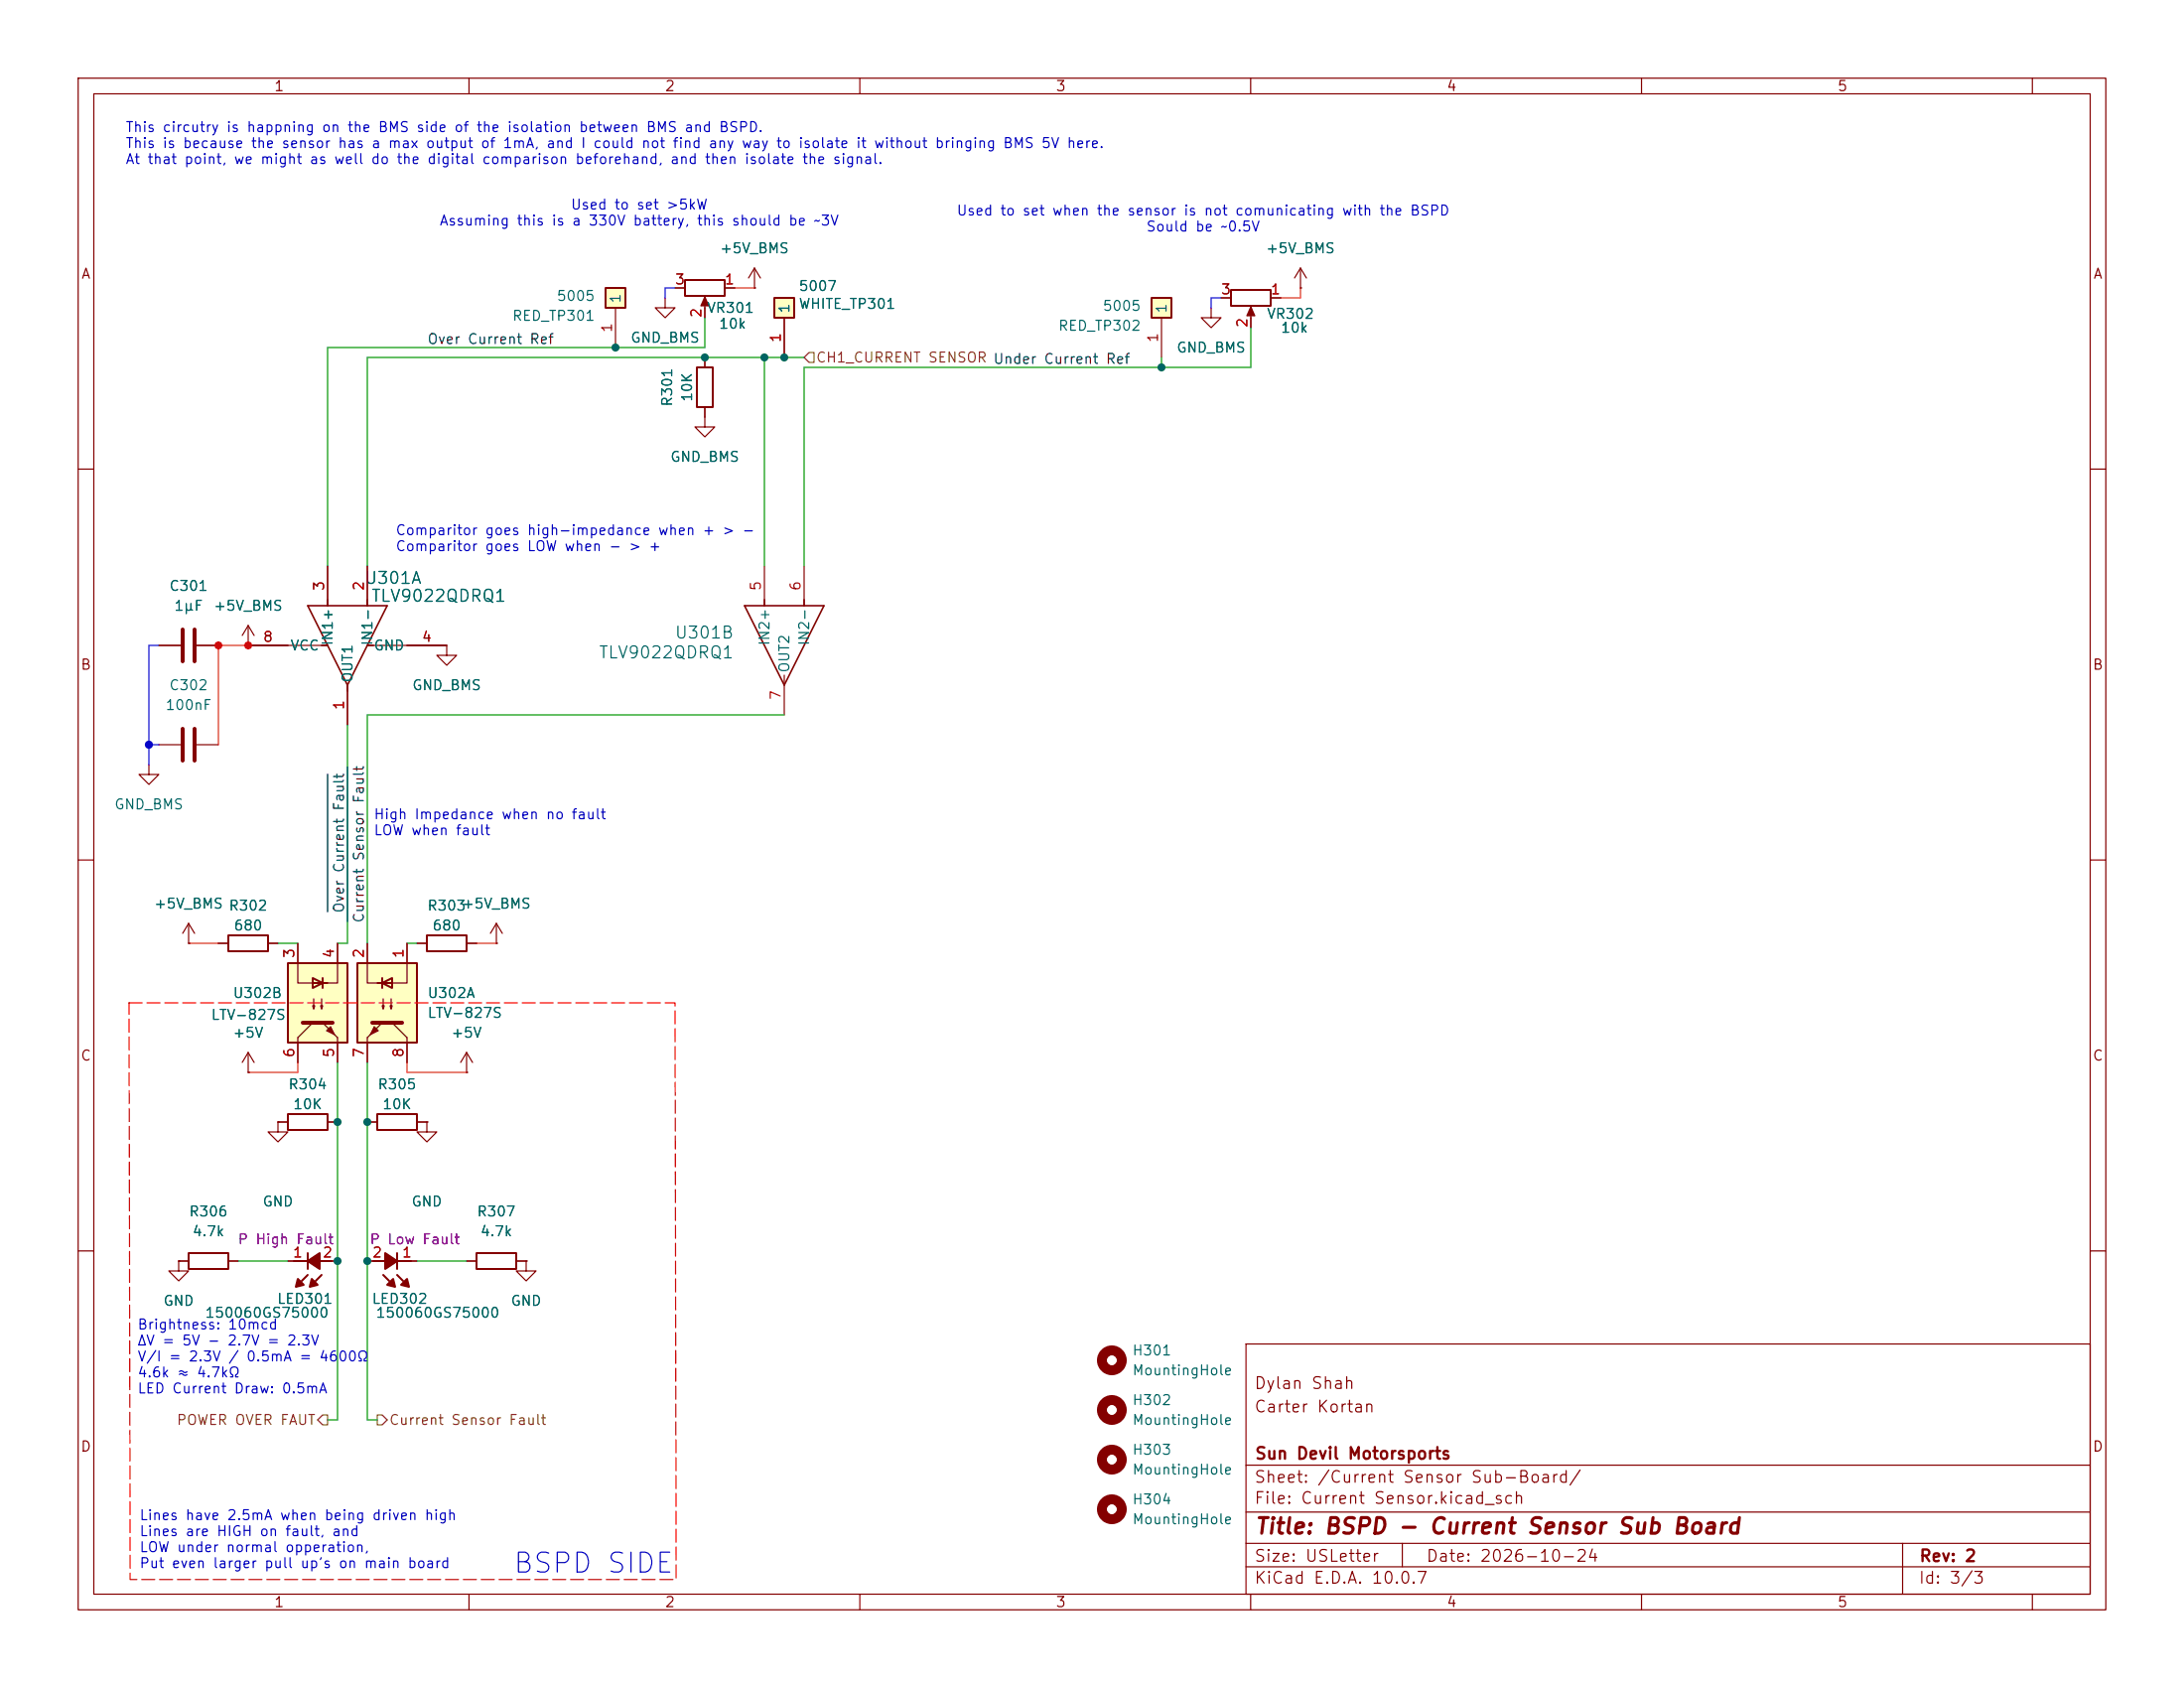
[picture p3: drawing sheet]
<svg xmlns="http://www.w3.org/2000/svg" width="279mm" height="216mm" viewBox="0 0 279 216" stroke-linecap="round" stroke-linejoin="round" font-family="sans-serif">
<g fill="none" stroke="#840000" stroke-width=".15">
<path d="M10 10h259.4v195.9h-259.4zM12 12h255.4v191.9h-255.4zM60 10v2M110 10v2M160 10v2M210 10v2M260 10v2M85.1 38.1v1.3h1.3l-1.3 1.2-1.3-1.2h1.3M10 60h2M267.4 60h2M19 97.8v1.3h-1.2l1.2 1.2 1.3-1.2h-1.3M57.1 82.6v1.2h-1.2l1.2 1.3 1.3-1.3h-1.3"/>
<path d="M10 110h2M63.5 118.1l-.8 1.3M63.5 118.1l.8 1.3M63.5 118.1v2.6M267.4 110h2M53.3 120.7h1.3M59.7 120.7h1.3M63.5 120.7h.1M10 160h2M22.9 161.3v1.3h-1.3l1.3 1.2 1.2-1.2h-1.2M22.9 161.3h.1M67.3 161.3v1.3h1.3l-1.3 1.2-1.3-1.2h1.3"/>
<path d="M67.3 161.3h.1M159.4 171.9h108v32h-108zM267.4 160h2M159.4 197.4h108M159.4 193.4h108M159.4 187.4h108M179.4 197.4v3M243.4 197.4v6.5M60 203.9v2M110 203.9v2M159.4 200.4h108M160 203.9v2"/>
<path d="M210 203.9v2M260 203.9v2"/>
</g>
<path d="M54.6 119.6h5.1v2.1h-5.1z" fill="none" stroke="#840000" stroke-width=".25"/>
<path d="M45.7 123.2h7.6v10.2h-7.6z" fill="#ffffc2"/>
<g fill="none" stroke="#840000" stroke-width=".25">
<path d="M29.2 119.6h5.1v2.1h-5.1zM45.7 123.2h7.6v10.2h-7.6zM48.9 125.7l1.3-.6v1.3zM48.9 125.1v1.3M24.1 160.3h5.1v2h-5.1zM37.6 161.3h4.8M39.4 163.1l-.8 .7M39.4 160.3v2M41.1 163.1l-.7 .7M47.8 161.3h4.8M49 163.1l.8 .7M50.8 163.1l.8 .7"/>
<path d="M50.8 160.3v2M61 160.3h5v2h-5z"/>
</g>
<g fill="none" stroke="#840000" stroke-width=".15">
<path d="M20.3 95.3h2.8M25.1 95.3h2.8M24.1 118.1l-.7 1.3M24.1 118.1l.8 1.3M24.1 118.1v2.6M24.1 120.7h.1M27.9 120.7h1.3M34.3 120.7h1.3M47 120.7v5h1.9M47 132.7v3.2M49 127.8v1.2l-.1-.3h.2l-.1 .3M50 127.8v1.2l-.1-.3h.3l-.2 .3"/>
<path d="M50.2 130.8l1.9 1.9v3.2M52.1 120.7v5h-3.8h1.9M22.9 161.3h1.2M29.2 161.3h1.3M36.8 161.3h2.6M40.6 161.3h2.6M47 161.3h2.5M50.8 161.3h2.5M59.7 161.3h1.3M66 161.3h1.3"/>
</g>
<path d="M23.4 93.2v4.1M24.9 93.2v4.1M47.6 130.8h3.8" fill="none" stroke="#840000" stroke-width=".51"/>
<g fill="#840000" stroke="#840000" stroke-width=".15">
<path d="M47.9 131.3l.5 .5-1 .5z"/>
<path d="M48.9 130.8l-1.9 1.9z"/>
</g>
<g fill="#840000" stroke="#840000" stroke-width=".25">
<path d="M38.1 163.6l.8 .7-1.1 .3z"/>
<path d="M39.4 161.3l1.5-1v2z"/>
<path d="M39.9 163.6l.7 .7-1 .3z"/>
<path d="M51.3 164.3l.8-.7 .2 1z"/>
<path d="M49.3 160.3l1.5 1-1.5 1z"/>
<path d="M49.5 164.3l.8-.7 .2 1z"/>
</g>
<path d="M36.8 123.2h7.6v10.2h-7.6z" fill="#ffffc2"/>
<path d="M36.8 123.2h7.6v10.2h-7.6zM40 125.1l1.3 .6-1.3 .7zM41.3 125.1v1.3" fill="none" stroke="#840000" stroke-width=".25"/>
<path d="M38.1 120.7v5h3.8h-1.9M40 130.8l-1.9 1.9v3.2M40.1 127.8v1.2l.2-.3h-.3l.1 .3M41.1 127.8v1.2l.2-.3h-.3l.1 .3M43.2 120.7v5h-1.9M43.2 132.7v3.2" fill="none" stroke="#840000" stroke-width=".15"/>
<path d="M38.7 130.8h3.8" fill="none" stroke="#840000" stroke-width=".51"/>
<g fill="#840000" stroke="#840000" stroke-width=".15">
<path d="M41.8 131.8l.5-.5 .5 1z"/>
<path d="M41.3 130.8l1.9 1.9z"/>
</g>
<path d="M99.1 38.1h2.5v2.5h-2.5z" fill="#ffffc2"/>
<path d="M99.1 38.1h2.5v2.5h-2.5z" fill="none" stroke="#840000" stroke-width=".25"/>
<path d="M96.5 36.8h.1M96.5 34.3l-.7 1.3M96.5 34.3l.8 1.3M96.5 34.3v2.5M166.4 36.8h.1M166.4 34.3l-.8 1.3M166.4 34.3l.7 1.3M166.4 34.3v2.5M100.3 40.6v5.1" fill="none" stroke="#840000" stroke-width=".15"/>
<path d="M147.3 38.1h2.6v2.5h-2.6z" fill="#ffffc2"/>
<path d="M87.6 35.8h5.1v2h-5.1zM147.3 38.1h2.6v2.5h-2.6zM157.5 37.1h5.1v2h-5.1zM89.2 47h2v5.1h-2zM36.8 142.5h5.1v2h-5.1zM48.3 142.5h5v2h-5z" fill="none" stroke="#840000" stroke-width=".25"/>
<g fill="none" stroke="#840000" stroke-width=".15">
<path d="M86.4 36.8h1.2M90.2 38.4v2.2M92.7 36.8h1.3M154.9 39.4v1.2h1.3l-1.3 1.3-1.2-1.3h1.2M156.2 38.1h1.3M160 39.6v2.3M162.6 38.1h1.2M90.2 52.1v2.5h-1.3l1.3 1.3 1.2-1.3h-1.2M90.2 45.7v1.3M148.6 40.6v5.1M41.9 72.4v5.1M47 72.4v5.1"/>
<path d="M20.3 82.6h2.8M25.1 82.6h2.8M31.7 82.6h.1M31.7 80v2.6M31.7 80l.8 1.3M31.7 80l-.7 1.3M31.7 82.6h10.2M44.4 87.6v5.1M47 82.6h10.1M31.7 137.2h.1M31.7 134.6l-.7 1.3M31.7 134.6l.8 1.3"/>
<path d="M31.7 134.6v2.6M59.7 137.2h.1M59.7 134.6l-.8 1.3M59.7 134.6l.8 1.3M59.7 134.6v2.6M35.6 143.5v1.3h1.2l-1.2 1.3-1.3-1.3h1.3M35.6 143.5h.1M35.6 143.5h1.2M41.9 143.5h1.3M47 143.5h1.3M53.3 143.5h1.3M54.6 143.5v1.3h1.3l-1.3 1.3-1.3-1.3h1.3"/>
<path d="M54.6 143.5h.1"/>
</g>
<g fill="#840000" stroke="#840000" stroke-width=".15">
<path d="M160 39.2l.5 1.2h-1z"/>
<path d="M90.2 38l.5 1.1h-1z"/>
</g>
<g fill="none" stroke="#840000" stroke-width="1.3">
<circle cx="142.2" cy="174" r="1.27"/>
<circle cx="142.2" cy="193" r="1.27"/>
<circle cx="142.2" cy="186.7" r="1.27"/>
</g>
<path d="M39.4 77.5h10.1l-5.1 10.1zM41.9 76.7v.8M47 76.7v.8M41.1 82.6h.8M44.4 87.6v.8M47 82.6h.8" fill="none" stroke="#840000" stroke-width=".2"/>
<path d="M23.4 80.5v4.1M24.9 80.5v4.1" fill="none" stroke="#840000" stroke-width=".51"/>
<path d="M77.5 36.8h2.5v2.6h-2.5z" fill="#ffffc2"/>
<path d="M77.5 36.8h2.5v2.6h-2.5z" fill="none" stroke="#840000" stroke-width=".25"/>
<g fill="none" stroke="#840000" stroke-width=".15">
<path d="M78.7 39.4v5.1M86.4 36.8h1.2M90.2 39.4v1.2M92.7 36.8h1.3M96.5 36.8h.1M156.2 38.1h1.3M162.6 38.1h1.2M166.4 36.8h.1M90.2 45.7v1.3M90.2 52.1v1.2M100.3 40.6v5.1M160 40.6v1.3"/>
<path d="M41.9 72.4v5.1M47 72.4v5.1M97.8 72.4v5.1M102.9 72.4v5.1M20.3 82.6h2.8M25.1 82.6h2.8M31.7 82.6h.1M31.7 82.6h5.1M44.4 87.6v5.1M52.1 82.6h5M100.3 86.4v5M24.1 120.7h.1"/>
<path d="M27.9 120.7h1.3M31.7 137.2h.1M34.3 120.7h1.3M38.1 120.7v2.5M38.1 133.4v2.5M43.2 120.7v2.5M43.2 133.4v2.5M47 120.7v2.5M47 133.4v2.5M52.1 120.7v2.5M52.1 133.4v2.5M53.3 120.7h1.3"/>
<path d="M59.7 137.2h.1M59.7 120.7h1.3M63.5 120.7h.1M35.6 143.5h.1M35.6 143.5h1.2M41.9 143.5h1.3M47 143.5h1.3M53.3 143.5h1.3M54.6 143.5h.1M22.9 161.3h.1M22.9 161.3h1.2M29.2 161.3h1.3"/>
<path d="M36.8 161.3h2.6M40.6 161.3h2.6M47 161.3h2.5M50.8 161.3h2.5M59.7 161.3h1.3M66 161.3h1.3M67.3 161.3h.1"/>
</g>
<path d="M95.2 77.5h10.2l-5.1 10.1zM97.8 76.7v.8M102.9 76.7v.8" fill="none" stroke="#840000" stroke-width=".2"/>
<circle cx="142.2" cy="180.3" r="1.27" fill="none" stroke="#840000" stroke-width="1.3"/>
<path d="M16.5 128.3h69.9l.1 73.7h-69.8l-.2-73.7" fill="none" stroke="#f00" stroke-width=".15" stroke-dasharray="1.7 .6"/>
<path d="M103.5 45.1h.6v1.3h-.6l-.6-.7zM41.3 181h.6v1.2h-.6l-.7-.6zM48.3 181h.6l.6 .6-.6 .6h-.6z" fill="none" stroke="#725600" stroke-width=".15"/>
<path d="M41.9 99v17.6M44.4 98.1v19.8" fill="none" stroke="#0f0f0f" stroke-width=".15"/>
<path d="M94 36.8h2.5M166.4 36.8v1.3h-2.6M31.7 82.6h-3.8v12.7M24.1 120.7h3.8M38.1 135.9v1.3h-6.4M52.1 135.9v1.3h7.6M61 120.7h2.5" fill="none" stroke="#ff3200" stroke-width=".15"/>
<g fill="none" stroke="#009600" stroke-width=".15">
<path d="M90.2 40.6v3.9h-48.3v27.9M97.8 45.7v26.7M102.9 45.7h-55.9v26.7M148.6 45.7v1.3M160 41.9v5.1h-57.1v25.4M44.4 92.7v28h-1.2M100.3 91.4h-53.3v29.3M35.6 120.7h2.5M43.2 135.9v45.7h-1.3M47 135.9v45.7h1.3M52.1 120.7h1.2M30.5 161.3h6.3"/>
<path d="M53.3 161.3h6.4"/>
</g>
<path d="M86.4 36.8h-1.3v1.3M156.2 38.1h-1.3v1.3M19 95.3h1.3M20.3 82.6h-1.3v15.2" fill="none" stroke="#00f" stroke-width=".15"/>
<g fill="#ff3200" stroke="#ff3200" stroke-width=".13">
<circle cx="27.9" cy="82.6" r=".46"/>
<circle cx="31.7" cy="82.6" r=".46"/>
</g>
<g fill="#009600" stroke="#009600" stroke-width=".13">
<circle cx="78.7" cy="44.5" r=".46"/>
<circle cx="90.2" cy="45.7" r=".46"/>
<circle cx="97.8" cy="45.7" r=".46"/>
<circle cx="100.3" cy="45.7" r=".46"/>
<circle cx="148.6" cy="47" r=".46"/>
<circle cx="43.2" cy="161.3" r=".46"/>
<circle cx="47" cy="161.3" r=".46"/>
<circle cx="43.2" cy="143.5" r=".46"/>
<circle cx="47" cy="143.5" r=".46"/>
</g>
<circle cx="19" cy="95.3" r=".46" fill="#00f" stroke="#00f" stroke-width=".13"/>
<text font-size="2.5" fill="#0000c2" x="65.5" y="201.8">BSPD SIDE</text>
<text font-size="2" fill="#840000" x="160.4" y="196.7">Title: BSPD - Current Sensor Sub Board</text>
<g font-size="1.5" fill="#006464">
<text x="46.5" y="75.1">U301A</text>
<text x="47.4" y="77.4">TLV9022QDRQ1</text>
<text x="86.2" y="82.1">U301B</text>
<text x="76.5" y="84.6">TLV9022QDRQ1</text>
</g>
<g font-size="1.5" fill="#840000">
<text x="160.4" y="178">Dylan Shah</text>
<text x="160.4" y="181">Carter Kortan</text>
<text x="160.4" y="190">Sheet: /Current Sensor Sub-Board/</text>
<text x="160.4" y="187">Sun Devil Motorsports</text>
<text x="160.4" y="192.7">File: Current Sensor.kicad_sch</text>
<text x="160.4" y="202.9">KiCad E.D.A. 10.0.7</text>
<text x="160.4" y="200.1">Size: USLetter</text>
<text x="182.4" y="200.1">Date: 2026-10-24</text>
<text x="245.4" y="202.9">Id: 3/3</text>
<text x="245.4" y="200.1">Rev: 2</text>
</g>
<g font-size="1.3" fill="#840000">
<text x="35" y="12">1</text>
<text x="85" y="12">2</text>
<text x="135" y="12">3</text>
<text x="185" y="12">4</text>
<text x="235" y="12">5</text>
<text x="10.3" y="36">A</text>
<text x="267.7" y="36">A</text>
<text x="10.2" y="86">B</text>
<text x="267.6" y="86">B</text>
<text x="10.2" y="136">C</text>
<text x="267.6" y="136">C</text>
<text x="10.2" y="186">D</text>
<text x="267.6" y="186">D</text>
<text x="35" y="205.9">1</text>
<text x="85" y="205.9">2</text>
<text x="135" y="205.9">3</text>
<text x="185" y="205.9">4</text>
<text x="235" y="205.9">5</text>
</g>
<g font-size="1.3" fill="#0000c2">
<text x="16" y="17.2">This circutry is happning on the BMS side of the isolation between BMS and BSPD.</text>
<text x="16" y="19.3">This is because the sensor has a max output of 1mA, and I could not find any way to isolate it without bringing BMS 5V here.</text>
<text x="16" y="21.3">At that point, we might as well do the digital comparison beforehand, and then isolate the signal.</text>
<text x="56.1" y="29.2">Assuming this is a 330V battery, this should be ~3V</text>
<text x="72.9" y="27.1">Used to set &gt;5kW</text>
<text x="122.3" y="27.9">Used to set when the sensor is not comunicating with the BSPD</text>
<text x="146.5" y="29.9">Sould be ~0.5V</text>
<text x="50.5" y="68.8">Comparitor goes high-impedance when + &gt; -</text>
<text x="50.5" y="70.8">Comparitor goes LOW when - &gt; +</text>
<text x="47.7" y="105.1">High Impedance when no fault</text>
<text x="47.7" y="107.1">LOW when fault</text>
<text x="17.5" y="170.4">Brightness: 10mcd</text>
<text x="17.5" y="172.4">ΔV = 5V - 2.7V = 2.3V</text>
<text x="17.5" y="174.4">V/I = 2.3V / 0.5mA = 4600Ω</text>
<text x="17.5" y="176.5">4.6k ≈ 4.7kΩ</text>
<text x="17.5" y="178.5">LED Current Draw: 0.5mA</text>
<text x="17.8" y="194.8">Lines have 2.5mA when being driven high</text>
<text x="17.8" y="196.8">Lines are HIGH on fault, and</text>
<text x="17.8" y="198.8">LOW under normal opperation,</text>
<text x="17.8" y="200.9">Put even larger pull up's on main board</text>
</g>
<g font-size="1.3" fill="#006464">
<text x="92" y="32.7">+5V_BMS</text>
<text x="161.9" y="32.7">+5V_BMS</text>
<text x="65.4" y="41.3">RED_TP301</text>
<text x="71.1" y="38.8">5005</text>
<text x="79.7" y="38.9" transform="rotate(-90 79.7 38.9)">1</text>
<text x="90.4" y="40.3">VR301</text>
<text x="101.3" y="40.2" transform="rotate(-90 101.3 40.2)">1</text>
<text x="102.1" y="39.8">WHITE_TP301</text>
<text x="102.1" y="37.5">5007</text>
<text x="141" y="40.1">5005</text>
<text x="149.6" y="40.2" transform="rotate(-90 149.6 40.2)">1</text>
<text x="162" y="41.1">VR302</text>
<text x="80.6" y="44.1">GND_BMS</text>
<text x="91.9" y="42.4">10k</text>
<text x="135.3" y="42.6">RED_TP302</text>
<text x="150.4" y="45.4">GND_BMS</text>
<text x="163.8" y="42.9">10k</text>
<text x="86.3" y="52.1" transform="rotate(-90 86.3 52.1)">R301</text>
<text x="88.8" y="51.5" transform="rotate(-90 88.8 51.5)">10K</text>
<text x="85.7" y="59.4">GND_BMS</text>
<text x="21.6" y="75.9">C301</text>
<text x="22.2" y="78.4">1µF</text>
<text x="27.2" y="78.4">+5V_BMS</text>
<text x="37.1" y="83.5">VCC</text>
<text x="42.9" y="82.7" transform="rotate(-90 42.9 82.7)">IN1+</text>
<text x="47.7" y="83.5">GND</text>
<text x="48" y="82.7" transform="rotate(-90 48 82.7)">IN1-</text>
<text x="98.8" y="82.7" transform="rotate(-90 98.8 82.7)">IN2+</text>
<text x="103.8" y="82.7" transform="rotate(-90 103.8 82.7)">IN2-</text>
<text x="21.6" y="88.6">C302</text>
<text x="45.4" y="87.4" transform="rotate(-90 45.4 87.4)">OUT1</text>
<text x="52.6" y="88.6">GND_BMS</text>
<text x="101.3" y="86.1" transform="rotate(-90 101.3 86.1)">OUT2</text>
<text x="21.1" y="91.1">100nF</text>
<text x="14.5" y="103.8">GND_BMS</text>
<text x="19.6" y="116.5">+5V_BMS R302</text>
<text x="29.8" y="119.3">680</text>
<text x="54.6" y="116.8">R303</text>
<text x="55.2" y="119.3">680</text>
<text x="59" y="116.5">+5V_BMS</text>
<text x="26.9" y="130.8">LTV-827S</text>
<text x="29.7" y="128">U302B</text>
<text x="54.6" y="128">U302A</text>
<text x="54.6" y="130.5">LTV-827S</text>
<text x="29.7" y="133">+5V</text>
<text x="57.6" y="133">+5V</text>
<text x="36.8" y="139.6">R304</text>
<text x="37.4" y="142.2">10K</text>
<text x="48.2" y="139.6">R305</text>
<text x="48.8" y="142.2">10K</text>
<text x="24.1" y="155.9">R306</text>
<text x="33.5" y="154.6">GND</text>
<text x="52.5" y="154.6">GND</text>
<text x="60.9" y="155.9">R307</text>
<text x="24.5" y="158.4">4.7k</text>
<text x="61.3" y="158.4">4.7k</text>
<text x="20.8" y="167.3">GND</text>
<text x="35.4" y="167.1">LED301</text>
<text x="47.5" y="167.1">LED302</text>
<text x="65.2" y="167.3">GND</text>
<text x="26.1" y="168.9">150060GS75000</text>
<text x="48" y="168.9">150060GS75000</text>
<text x="144.8" y="173.7">H301</text>
<text x="144.8" y="176.2">MountingHole</text>
<text x="144.8" y="180">H302</text>
<text x="144.8" y="182.6">MountingHole</text>
<text x="144.8" y="186.4">H303</text>
<text x="144.8" y="188.9">MountingHole</text>
<text x="144.8" y="192.7">H304</text>
<text x="144.8" y="195.3">MountingHole</text>
</g>
<g font-size="1.3" fill="#a90000">
<text x="86.3" y="36.7">3</text>
<text x="90" y="40.7" transform="rotate(-90 90 40.7)">2</text>
<text x="92.6" y="36.7">1</text>
<text x="156.1" y="38">3</text>
<text x="162.5" y="38">1</text>
<text x="78.6" y="42.6" transform="rotate(-90 78.6 42.6)">1</text>
<text x="100.2" y="43.9" transform="rotate(-90 100.2 43.9)">1</text>
<text x="148.5" y="43.9" transform="rotate(-90 148.5 43.9)">1</text>
<text x="159.9" y="42" transform="rotate(-90 159.9 42)">2</text>
<text x="41.8" y="75.7" transform="rotate(-90 41.8 75.7)">3</text>
<text x="46.9" y="75.7" transform="rotate(-90 46.9 75.7)">2</text>
<text x="97.7" y="75.7" transform="rotate(-90 97.7 75.7)">5</text>
<text x="102.7" y="75.7" transform="rotate(-90 102.7 75.7)">6</text>
<text x="33.6" y="82.4">8</text>
<text x="53.9" y="82.4">4</text>
<text x="100.2" y="89.6" transform="rotate(-90 100.2 89.6)">7</text>
<text x="44.3" y="90.9" transform="rotate(-90 44.3 90.9)">1</text>
<text x="38" y="122.7" transform="rotate(-90 38 122.7)">3</text>
<text x="43" y="122.7" transform="rotate(-90 43 122.7)">4</text>
<text x="46.9" y="122.7" transform="rotate(-90 46.9 122.7)">2</text>
<text x="51.9" y="122.7" transform="rotate(-90 51.9 122.7)">1</text>
<text x="38" y="135.4" transform="rotate(-90 38 135.4)">6</text>
<text x="43" y="135.4" transform="rotate(-90 43 135.4)">5</text>
<text x="46.9" y="135.4" transform="rotate(-90 46.9 135.4)">7</text>
<text x="51.9" y="135.4" transform="rotate(-90 51.9 135.4)">8</text>
<text x="37.4" y="161.2">1</text>
<text x="41.2" y="161.2">2</text>
<text x="47.5" y="161.2">2</text>
<text x="51.3" y="161.2">1</text>
</g>
<g font-size="1.3" fill="#0f0f0f">
<text x="54.6" y="44.3">Over Current Ref</text>
<text x="44.3" y="116.9" transform="rotate(-90 44.3 116.9)">Over Current Fault</text>
<text x="46.9" y="118.1" transform="rotate(-90 46.9 118.1)">Current Sensor Fault</text>
</g>
<g font-size="1.3" fill="#725600">
<text x="104.3" y="46.7">CH1_CURRENT SENSOR Under Current Ref</text>
<text x="22.5" y="182.6">POWER OVER FAUT</text>
<text x="49.7" y="182.6">Current Sensor Fault</text>
</g>
<g font-size="1.3" fill="#840084">
<text x="30.3" y="159.5">P High Fault</text>
<text x="47.2" y="159.5">P Low Fault</text>
</g>
</svg>
